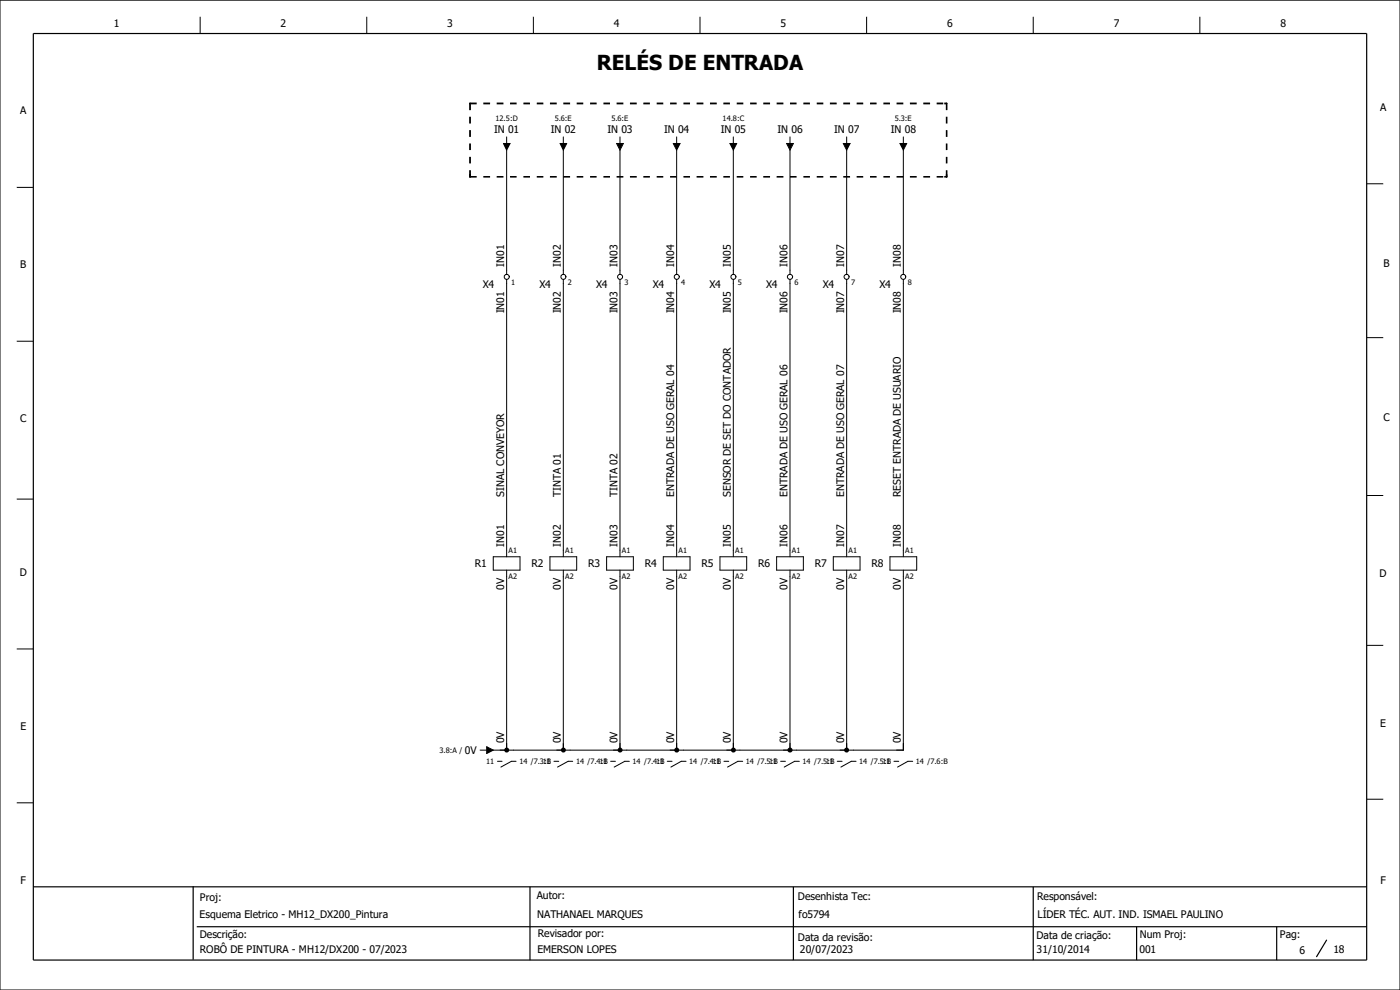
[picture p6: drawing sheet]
<svg xmlns="http://www.w3.org/2000/svg" width="297mm" height="210mm" viewBox="0 0 297 210" stroke-linecap="round" stroke-linejoin="round" font-family="sans-serif">
<path d="M210.1 -.1l-210.1 210.2M0 160.4l70.2 49.6M0 210v.1" fill="none" stroke="#fff" stroke-width=".21"/>
<path d="M7.1 7.1h282.8v196.6h-282.8zM7.1 188.1h282.8M41 188v15.6M41.7 196.6h248.2M112.4 188.1v15.6M168.3 188.1v15.6M219.2 188.1v15.6M241.1 196.6v7.1M270.8 196.6v7.1M281.4 199.4l-2.1 3.5" fill="none" stroke="#000" stroke-width=".25"/>
<g fill="none" stroke="#000" stroke-width=".21">
<path d="M0 0h297v210h-297zM42.5 3.6v3.5M77.8 3.6v3.5M113.2 3.6v3.5M148.5 3.6v3.5M183.9 3.6v3.5M219.2 3.6v3.5M254.6 3.6v3.5M3.6 39.8h3.5M106.8 30.4h1.4l-.7 1.4zM107.5 29v1.4M107.5 31.8v26.4"/>
<path d="M118.8 30.4h1.4l-.7 1.4zM119.5 29v1.4M119.5 31.8v26.4M130.8 30.4h1.4l-.7 1.4zM131.5 29v1.4M131.5 31.8v26.4M142.8 30.4h1.5l-.7 1.4zM143.6 29v1.4M143.6 31.8v26.4M154.9 30.4h1.4l-.7 1.4zM155.6 29v1.4M155.6 31.8v26.4"/>
<path d="M166.9 30.4h1.4l-.7 1.4zM167.6 29v1.4M167.6 31.8v26.4M178.9 30.4h1.4l-.7 1.4zM179.6 29v1.4M179.6 31.8v26.4M190.9 30.4h1.5l-.8 1.4zM191.6 29v1.4M191.6 31.8v26.4M289.9 39h3.6M107.5 59.3v58.8M119.5 59.3v58.8"/>
<path d="M131.5 59.3v58.8M143.6 59.3v58.8M155.6 59.3v58.8M167.6 59.3v58.8M179.6 59.3v58.8M191.6 59.3v58.8M3.6 72.4h3.5M289.9 71.6h3.6M3.6 105.9h3.5M104.6 118.1h5.7v2.8h-5.7zM116.7 118.1h5.6v2.8h-5.6zM128.7 118.1h5.7v2.8h-5.7z"/>
<path d="M140.7 118.1h5.7v2.8h-5.7zM152.7 118.1h5.7v2.8h-5.7zM164.8 118.1h5.6v2.8h-5.6zM176.8 118.1h5.7v2.8h-5.7zM188.8 118.1h5.7v2.8h-5.7zM289.9 105.1h3.6M3.6 137.7h3.5M107.5 120.9v38.2M119.5 120.9v38.2M131.5 120.9v38.2M143.6 120.9v38.2M155.6 120.9v38.2"/>
<path d="M167.6 120.9v38.2M179.6 120.9v38.2M191.6 120.9v38.2h-87M289.9 136.9h3.6M101.9 159.1h1.4M103.3 158.4l1.3 .7-1.3 .8zM3.6 170.3h3.5M105.5 161.5h1M109.5 161.5h-1l-2.2 1.2M117.5 161.5h1M121.5 161.5h-1l-2.2 1.2M129.5 161.5h1.1"/>
<path d="M133.5 161.5h-1l-2.2 1.2M141.6 161.5h1M145.5 161.5h-1l-2.2 1.2M153.6 161.5h1M157.6 161.5h-1.1l-2.2 1.2M165.6 161.5h1M169.6 161.5h-1l-2.2 1.2M177.6 161.5h1M181.6 161.5h-1l-2.2 1.2M189.7 161.5h1M193.6 161.5h-1l-2.2 1.2M289.9 169.5h3.6"/>
<circle cx="107.5" cy="58.7" r=".54"/>
<circle cx="119.5" cy="58.7" r=".54"/>
<circle cx="131.5" cy="58.7" r=".54"/>
<circle cx="143.6" cy="58.7" r=".54"/>
<circle cx="155.6" cy="58.7" r=".54"/>
<circle cx="167.6" cy="58.7" r=".54"/>
<circle cx="179.6" cy="58.7" r=".53"/>
<circle cx="191.6" cy="58.7" r=".53"/>
</g>
<g fill="#000">
<path d="M107.2 158.7a.54 .54 0 0 1 .8 .4h-.5h.5a.54 .54 0 0 1-.8 .5 .54 .54 0 0 1 0-.9z" fill-rule="evenodd"/>
<path d="M119.2 158.7a.54 .54 0 0 1 .9 .4h-.6h.6a.54 .54 0 0 1-.8 .5 .54 .54 0 0 1-.1-.9z" fill-rule="evenodd"/>
<path d="M131.3 158.7a.54 .54 0 0 1 .8 .4h-.6h.6a.54 .54 0 0 1-.8 .5 .54 .54 0 0 1 0-.9z" fill-rule="evenodd"/>
<path d="M143.3 158.7a.54 .54 0 0 1 .8 .4h-.5h.5a.54 .54 0 0 1-.8 .5 .54 .54 0 0 1 0-.9z" fill-rule="evenodd"/>
<path d="M155.3 158.7a.54 .54 0 0 1 .8 .4h-.5h.5a.54 .54 0 0 1-.8 .5 .54 .54 0 0 1 0-.9z" fill-rule="evenodd"/>
<path d="M167.1 158.9a.55 .55 0 0 1 .6-.3 .55 .55 0 0 1 .4 .5h-.5h.5a.54 .54 0 0 1-.6 .5 .54 .54 0 0 1-.4-.7z" fill-rule="evenodd"/>
<path d="M179.1 158.9a.52 .52 0 0 1 .6-.3 .52 .52 0 0 1 .4 .5h-.5h.5a.52 .52 0 0 1-.6 .5 .52 .52 0 0 1-.4-.7z" fill-rule="evenodd"/>
</g>
<g fill="#000">
<path d="M99.5 37h.4v.5l-.2 .2-.2-.2zM106.8 30.4h1.4l-.7 1.4zM118.8 30.4h1.4l-.7 1.4zM130.8 30.4h1.4l-.7 1.4zM142.8 30.4h1.5l-.7 1.4zM154.9 30.4h1.4l-.7 1.4zM166.9 30.4h1.4l-.7 1.4zM178.9 30.4h1.4l-.7 1.4zM190.9 30.4h1.5l-.8 1.4zM200.3 37.3h.5l.2 .2-.2 .2h-.5zM200.3 21.8h.5l.2 .2-.2 .1h-.5zM200.7 37h.3v.5l-.2 .2-.1-.2z"/>
<path d="M103.3 158.4l1.3 .7-1.3 .8z"/>
<path d="M99.6 21.8l-.1 1.6h.4v-1.4l-.2-.2zM99.5 24.8v1.4h.4v-1.4zM99.5 27.6v1.4h.4v-1.4zM99.5 30.4v1.4h.4v-1.4zM99.5 33.3v1.4h.4v-1.4zM99.5 36.1v1.4l.2 .2 .2-.2v-1.4z"/>
<path d="M99.6 37.4v.2l.1 .1h1.4v-.4zM102.5 37.3v.4h1.5v-.4zM105.4 37.3v.4h1.4v-.4zM108.2 37.3v.4h1.4v-.4zM111 37.3v.4h1.4v-.4zM113.9 37.3v.4h1.4v-.4zM116.7 37.3v.4h1.4v-.4zM119.5 37.3v.4h1.4v-.4zM122.3 37.3v.4h1.4v-.4zM125.2 37.3v.4h1.4v-.4zM128 37.3v.4h1.4v-.4zM130.8 37.3v.4h1.4v-.4zM133.6 37.3v.4h1.5v-.4zM136.5 37.3v.4h1.4v-.4zM139.3 37.3v.4h1.4v-.4zM142.2 37.3v.4h1.4v-.4zM145 37.3v.4h1.4v-.4zM147.8 37.3v.4h1.4v-.4zM150.6 37.3v.4h1.5v-.4zM153.5 37.3v.4h1.4v-.4zM156.3 37.3v.4h1.4v-.4zM159.1 37.3v.4h1.4v-.4zM161.9 37.3v.4h1.5v-.4zM164.8 37.3v.4h1.4v-.4zM167.6 37.3v.4h1.4v-.4zM170.4 37.3v.4h1.4v-.4zM173.3 37.3v.4h1.4v-.4zM176.1 37.3v.4h1.4v-.4zM178.9 37.3v.4h1.4v-.4zM181.7 37.3v.4h1.4v-.4zM184.6 37.3v.4h1.4v-.4zM187.4 37.3v.4h1.4v-.4zM190.2 37.3v.4h1.4v-.4zM193 37.3v.4h1.5v-.4zM195.9 37.3v.4h1.4v-.4zM198.7 37.3v.4h1.4v-.4z"/>
<path d="M99.6 21.8l-.1 .2 .2 .1h1.4v-.3zM102.5 21.8v.3h1.5v-.3zM105.4 21.8v.3h1.4v-.3zM108.2 21.8v.3h1.4v-.3zM111 21.8v.3h1.4v-.3zM113.9 21.8v.3h1.4v-.3zM116.7 21.8v.3h1.4v-.3zM119.5 21.8v.3h1.4v-.3zM122.3 21.8v.3h1.4v-.3zM125.2 21.8v.3h1.4v-.3zM128 21.8v.3h1.4v-.3zM130.8 21.8v.3h1.4v-.3zM133.6 21.8v.3h1.5v-.3zM136.5 21.8v.3h1.4v-.3zM139.3 21.8v.3h1.4v-.3zM142.2 21.8v.3h1.4v-.3zM145 21.8v.3h1.4v-.3zM147.8 21.8v.3h1.4v-.3zM150.6 21.8v.3h1.5v-.3zM153.5 21.8v.3h1.4v-.3zM156.3 21.8v.3h1.4v-.3zM159.1 21.8v.3h1.4v-.3zM161.9 21.8v.3h1.5v-.3zM164.8 21.8v.3h1.4v-.3zM167.6 21.8v.3h1.4v-.3zM170.4 21.8v.3h1.4v-.3zM173.3 21.8v.3h1.4v-.3zM176.1 21.8v.3h1.4v-.3zM178.9 21.8v.3h1.4v-.3zM181.7 21.8v.3h1.4v-.3zM184.6 21.8v.3h1.4v-.3zM187.4 21.8v.3h1.4v-.3zM190.2 21.8v.3h1.4v-.3zM193 21.8v.3h1.5v-.3zM195.9 21.8v.3h1.4v-.3zM198.7 21.8v.3h1.4v-.3z"/>
<path d="M200.7 21.8v1.6h.3v-1.4l-.1-.2zM200.7 24.8v1.4h.3v-1.4zM200.7 27.6v1.4h.3v-1.4zM200.7 30.4v1.4h.3v-1.4zM200.7 33.3v1.4h.3v-1.4zM200.7 36.1v1.4l.1 .2 .2-.2v-1.4z"/>
</g>
<text font-size="4.4" x="126.6" y="14.8">RELÉS DE ENTRADA</text>
<g font-size="2.2">
<text x="24.2" y="5.8">1</text>
<text x="59.5" y="5.8">2</text>
<text x="94.9" y="5.8">3</text>
<text x="130.2" y="5.8">4</text>
<text x="165.6" y="5.8">5</text>
<text x="201" y="5.8">6</text>
<text x="236.3" y="5.8">7</text>
<text x="271.6" y="5.8">8</text>
<text x="292.8" y="23.5">A</text>
<text x="4.3" y="24.3">A</text>
<text x="104.8" y="28.3">IN 01</text>
<text x="116.8" y="28.3">IN 02</text>
<text x="128.9" y="28.3">IN 03</text>
<text x="140.9" y="28.3">IN 04</text>
<text x="152.9" y="28.3">IN 05</text>
<text x="164.9" y="28.3">IN 06</text>
<text x="177" y="28.3">IN 07</text>
<text x="189" y="28.3">IN 08</text>
<text x="4.3" y="56.9">B</text>
<text x="107" y="56.6" transform="rotate(-90 107 56.6)">IN01</text>
<text x="119" y="56.6" transform="rotate(-90 119 56.6)">IN02</text>
<text x="131" y="56.6" transform="rotate(-90 131 56.6)">IN03</text>
<text x="143" y="56.6" transform="rotate(-90 143 56.6)">IN04</text>
<text x="155.1" y="56.6" transform="rotate(-90 155.1 56.6)">IN05</text>
<text x="167.1" y="56.6" transform="rotate(-90 167.1 56.6)">IN06</text>
<text x="179.1" y="56.6" transform="rotate(-90 179.1 56.6)">IN07</text>
<text x="191.1" y="56.6" transform="rotate(-90 191.1 56.6)">IN08</text>
<text x="293.5" y="56.7">B</text>
<text x="102.4" y="61">X4</text>
<text x="114.4" y="61">X4</text>
<text x="126.4" y="61">X4</text>
<text x="138.5" y="61">X4</text>
<text x="150.5" y="61">X4</text>
<text x="162.5" y="61">X4</text>
<text x="174.5" y="61">X4</text>
<text x="186.6" y="61">X4</text>
<text x="107" y="66.5" transform="rotate(-90 107 66.5)">IN01</text>
<text x="119" y="66.5" transform="rotate(-90 119 66.5)">IN02</text>
<text x="131" y="66.5" transform="rotate(-90 131 66.5)">IN03</text>
<text x="143" y="66.5" transform="rotate(-90 143 66.5)">IN04</text>
<text x="155.1" y="66.5" transform="rotate(-90 155.1 66.5)">IN05</text>
<text x="167.1" y="66.5" transform="rotate(-90 167.1 66.5)">IN06</text>
<text x="179.1" y="66.5" transform="rotate(-90 179.1 66.5)">IN07</text>
<text x="191.1" y="66.5" transform="rotate(-90 191.1 66.5)">IN08</text>
<text x="4.3" y="89.5">C</text>
<text x="293.5" y="89.2">C</text>
<text x="107" y="105.4" transform="rotate(-90 107 105.4)">SINAL CONVEYOR</text>
<text x="119" y="105.4" transform="rotate(-90 119 105.4)">TINTA 01</text>
<text x="131" y="105.4" transform="rotate(-90 131 105.4)">TINTA 02</text>
<text x="143" y="105.4" transform="rotate(-90 143 105.4)">ENTRADA DE USO GERAL 04</text>
<text x="155.1" y="105.4" transform="rotate(-90 155.1 105.4)">SENSOR DE SET DO CONTADOR</text>
<text x="167.1" y="105.4" transform="rotate(-90 167.1 105.4)">ENTRADA DE USO GERAL 06</text>
<text x="179.1" y="105.4" transform="rotate(-90 179.1 105.4)">ENTRADA DE USO GERAL 07</text>
<text x="191.1" y="105.4" transform="rotate(-90 191.1 105.4)">RESET ENTRADA DE USUARIO</text>
<text x="107" y="115.9" transform="rotate(-90 107 115.9)">IN01</text>
<text x="119" y="115.9" transform="rotate(-90 119 115.9)">IN02</text>
<text x="131" y="115.9" transform="rotate(-90 131 115.9)">IN03</text>
<text x="143" y="115.9" transform="rotate(-90 143 115.9)">IN04</text>
<text x="155.1" y="115.9" transform="rotate(-90 155.1 115.9)">IN05</text>
<text x="167.1" y="115.9" transform="rotate(-90 167.1 115.9)">IN06</text>
<text x="179.1" y="115.9" transform="rotate(-90 179.1 115.9)">IN07</text>
<text x="191.1" y="115.9" transform="rotate(-90 191.1 115.9)">IN08</text>
<text x="4.2" y="122.2">D</text>
<text x="100.7" y="120.4">R1</text>
<text x="107" y="125.1" transform="rotate(-90 107 125.1)">0V</text>
<text x="112.7" y="120.4">R2</text>
<text x="119" y="125.1" transform="rotate(-90 119 125.1)">0V</text>
<text x="124.8" y="120.4">R3</text>
<text x="131" y="125.1" transform="rotate(-90 131 125.1)">0V</text>
<text x="136.8" y="120.4">R4</text>
<text x="143" y="125.1" transform="rotate(-90 143 125.1)">0V</text>
<text x="148.8" y="120.4">R5</text>
<text x="155.1" y="125.1" transform="rotate(-90 155.1 125.1)">0V</text>
<text x="160.8" y="120.4">R6</text>
<text x="167.1" y="125.1" transform="rotate(-90 167.1 125.1)">0V</text>
<text x="172.8" y="120.4">R7</text>
<text x="179.1" y="125.1" transform="rotate(-90 179.1 125.1)">0V</text>
<text x="184.9" y="120.4">R8</text>
<text x="191.1" y="125.1" transform="rotate(-90 191.1 125.1)">0V</text>
<text x="292.7" y="122.5">D</text>
<text x="4.3" y="154.9">E</text>
<text x="292.8" y="154.3">E</text>
<text x="98.6" y="160">0V</text>
<text x="107" y="157.7" transform="rotate(-90 107 157.7)">0V</text>
<text x="119" y="157.7" transform="rotate(-90 119 157.7)">0V</text>
<text x="131" y="157.7" transform="rotate(-90 131 157.7)">0V</text>
<text x="143" y="157.7" transform="rotate(-90 143 157.7)">0V</text>
<text x="155.1" y="157.7" transform="rotate(-90 155.1 157.7)">0V</text>
<text x="167.1" y="157.7" transform="rotate(-90 167.1 157.7)">0V</text>
<text x="179.1" y="157.7" transform="rotate(-90 179.1 157.7)">0V</text>
<text x="191.1" y="157.7" transform="rotate(-90 191.1 157.7)">0V</text>
<text x="4.4" y="187.5">F</text>
<text x="42.4" y="191.2">Proj:</text>
<text x="113.9" y="190.8">Autor:</text>
<text x="169.3" y="191">Desenhista Tec:</text>
<text x="220" y="190.9">Responsável:</text>
<text x="292.9" y="187.5">F</text>
<text x="42.3" y="194.7">Esquema Eletrico - MH12_DX200_Pintura</text>
<text x="114" y="194.8">NATHANAEL MARQUES</text>
<text x="169.4" y="194.8">fo5794</text>
<text x="220.1" y="194.8">LÍDER TÉC. AUT. IND. ISMAEL PAULINO</text>
<text x="42.4" y="202.1">ROBÔ DE PINTURA - MH12/DX200 - 07/2023</text>
<text x="42.4" y="198.9">Descrição:</text>
<text x="114" y="202.1">EMERSON LOPES</text>
<text x="114.1" y="198.8">Revisador por:</text>
<text x="169.3" y="199.5">Data da revisão:</text>
<text x="169.7" y="202.2">20/07/2023</text>
<text x="219.9" y="199.1">Data de criação:</text>
<text x="219.9" y="202.2">31/10/2014</text>
<text x="241.7" y="202.2">001</text>
<text x="241.9" y="198.9">Num Proj:</text>
<text x="271.5" y="198.9">Pag:</text>
<text x="275.7" y="202.3">6</text>
<text x="282.9" y="202.2">18</text>
</g>
<g font-size="1.6">
<text x="105.1" y="25.7">12.5:D</text>
<text x="117.7" y="25.7">5.6:E</text>
<text x="129.7" y="25.7">5.6:E</text>
<text x="153.3" y="25.7">14.8:C</text>
<text x="189.8" y="25.7">5.3:E</text>
<text x="108.5" y="60.5">1</text>
<text x="120.5" y="60.5">2</text>
<text x="132.5" y="60.5">3</text>
<text x="144.5" y="60.5">4</text>
<text x="156.5" y="60.5">5</text>
<text x="168.6" y="60.5">6</text>
<text x="180.6" y="60.5">7</text>
<text x="192.6" y="60.5">8</text>
<text x="107.9" y="117.3">A1</text>
<text x="119.9" y="117.3">A1</text>
<text x="132" y="117.3">A1</text>
<text x="144" y="117.3">A1</text>
<text x="156" y="117.3">A1</text>
<text x="168" y="117.3">A1</text>
<text x="180" y="117.3">A1</text>
<text x="192.1" y="117.3">A1</text>
<text x="107.9" y="122.9">A2</text>
<text x="119.9" y="122.9">A2</text>
<text x="132" y="122.9">A2</text>
<text x="144" y="122.9">A2</text>
<text x="156" y="122.9">A2</text>
<text x="168" y="122.9">A2</text>
<text x="180" y="122.9">A2</text>
<text x="192.1" y="122.9">A2</text>
<text x="93.2" y="159.7">3.8:A /</text>
<text x="103.1" y="162.1">11</text>
<text x="110.2" y="162.1">14 /7.3:B</text>
<text x="115.1" y="162.1">11</text>
<text x="122.2" y="162.1">14 /7.4:B</text>
<text x="127.2" y="162.1">11</text>
<text x="134.2" y="162.1">14 /7.4:B</text>
<text x="139.2" y="162.1">11</text>
<text x="146.2" y="162.1">14 /7.4:B</text>
<text x="151.2" y="162.1">11</text>
<text x="158.2" y="162.1">14 /7.5:B</text>
<text x="163.2" y="162.1">11</text>
<text x="170.3" y="162.1">14 /7.5:B</text>
<text x="175.2" y="162.1">11</text>
<text x="182.3" y="162.1">14 /7.5:B</text>
<text x="187.2" y="162.1">11</text>
<text x="194.3" y="162.1">14 /7.6:B</text>
</g>
</svg>
